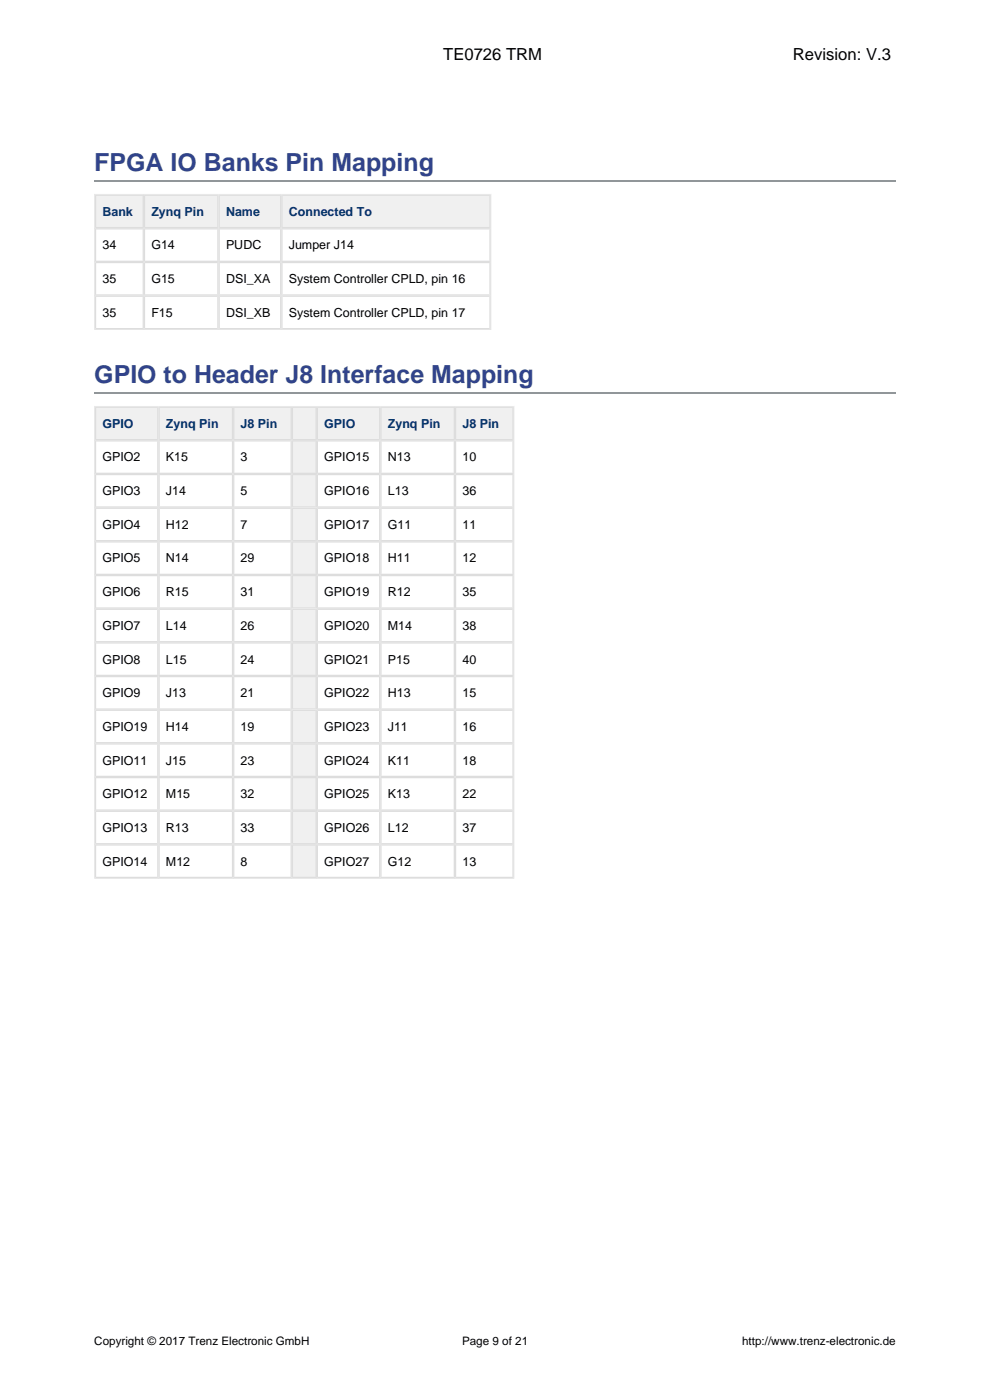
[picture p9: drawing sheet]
<svg xmlns="http://www.w3.org/2000/svg" width="210mm" height="297mm" viewBox="0 0 210 297" stroke-linecap="round" stroke-linejoin="round" font-family="sans-serif">
<path d="M20 38.4h170" fill="none" stroke="#919699" stroke-width=".26"/>
<path d="M20 41.2h84.2M20.1 41.1v28.9M104.1 41.1v28.9M20 69.9h84.2" fill="none" stroke="#ddd" stroke-width=".21"/>
<path d="M20.1 41.3h10.4v7.1h-10.4z" fill="#f0f0f0"/>
<path d="M20.1 41.4h10.4M20.1 48.3h10.4M20.3 41.3v7.1M30.4 41.3v7.1" fill="none" stroke="#ddd" stroke-width=".26"/>
<path d="M30.5 41.3h15.9v7.1h-15.9z" fill="#f0f0f0"/>
<path d="M30.5 41.4h15.9M30.5 48.3h15.9M30.7 41.3v7.1M46.2 41.3v7.1" fill="none" stroke="#ddd" stroke-width=".26"/>
<path d="M46.4 41.3h13.3v7.1h-13.3z" fill="#f0f0f0"/>
<path d="M46.4 41.4h13.3M46.4 48.3h13.3M46.5 41.3v7.1M59.5 41.3v7.1" fill="none" stroke="#ddd" stroke-width=".26"/>
<path d="M59.7 41.3h44.4v7.1h-44.4z" fill="#f0f0f0"/>
<g fill="none" stroke="#ddd" stroke-width=".26">
<path d="M20.1 48.6h84M20.1 55.4h84M20.1 55.7h84M20.3 48.4v21.5M30.4 48.4v21.5M30.7 48.4v21.5M46.2 48.4v21.5M46.5 48.4v21.5M59.5 48.4v21.5M59.7 41.4h44.4M59.7 48.3h44.4M59.8 41.3v28.6"/>
<path d="M103.9 41.3v28.6M20.1 62.6h84M20.1 62.8h84M20.1 69.7h84"/>
</g>
<path d="M20 83.3h170" fill="none" stroke="#919699" stroke-width=".26"/>
<path d="M20 86.2h89.1M20.1 86.1v100.3M109 86.1v100.3M20 186.3h89.1" fill="none" stroke="#ddd" stroke-width=".21"/>
<path d="M20.1 86.3h13.5v7.1h-13.5z" fill="#f0f0f0"/>
<path d="M20.1 86.4h13.5M20.1 93.3h13.5M20.3 86.3v7.1M33.5 86.3v7.1" fill="none" stroke="#ddd" stroke-width=".26"/>
<path d="M33.6 86.3h15.9v7.1h-15.9z" fill="#f0f0f0"/>
<path d="M33.6 86.4h15.9M33.6 93.3h15.9M33.7 86.3v7.1M49.3 86.3v7.1" fill="none" stroke="#ddd" stroke-width=".26"/>
<path d="M49.5 86.3h12.4v7.1h-12.4z" fill="#f0f0f0"/>
<path d="M49.5 86.4h12.4M49.5 93.3h12.4M49.6 86.3v7.1M61.8 86.3v7.1" fill="none" stroke="#ddd" stroke-width=".26"/>
<path d="M61.9 86.3h5.3v7.1h-5.3z" fill="#f0f0f0"/>
<path d="M61.9 86.4h5.3M61.9 93.3h5.3M62 86.3v7.1M67.1 86.3v7.1" fill="none" stroke="#ddd" stroke-width=".26"/>
<path d="M67.2 86.3h13.5v7.1h-13.5z" fill="#f0f0f0"/>
<path d="M67.2 86.4h13.5M67.2 93.3h13.5M67.3 86.3v7.1M80.5 86.3v7.1" fill="none" stroke="#ddd" stroke-width=".26"/>
<path d="M80.7 86.3h15.8v7.1h-15.8z" fill="#f0f0f0"/>
<path d="M80.7 86.4h15.8M80.7 93.3h15.8M80.8 86.3v7.1M96.4 86.3v7.1" fill="none" stroke="#ddd" stroke-width=".26"/>
<path d="M96.5 86.3h12.5v7.1h-12.5z" fill="#f0f0f0"/>
<path d="M20.1 93.5h41.8M20.3 93.4v7.1M33.5 93.4v7.1M33.7 93.4v7.1M49.3 93.4v7.1M49.6 93.4v7.1M61.8 93.4v7.1M96.5 86.4h12.5M96.5 93.3h12.5M96.6 86.3v7.1M108.8 86.3v7.1M20.1 100.4h41.8" fill="none" stroke="#ddd" stroke-width=".26"/>
<path d="M61.9 93.4h5.3v7.1h-5.3z" fill="#f0f0f0"/>
<path d="M61.9 93.5h5.3M62 93.4v7.1M67.1 93.4v7.1M61.9 100.4h5.3" fill="none" stroke="#ddd" stroke-width=".26"/>
<path d="M63.5 95h2.1v4h-2.1z" fill="#f0f0f0"/>
<g fill="none" stroke="#ddd" stroke-width=".26">
<path d="M67.2 93.5h41.8M67.3 93.4v7.1M80.5 93.4v7.1M80.8 93.4v7.1M96.4 93.4v7.1M96.6 93.4v7.1M108.8 93.4v7.1M20.1 100.7h41.8M20.1 107.6h41.8M20.3 100.5v7.2M33.5 100.5v7.2M33.7 100.5v7.2"/>
<path d="M49.3 100.5v7.2M49.6 100.5v7.2M61.8 100.5v7.2M67.2 100.4h41.8"/>
</g>
<path d="M61.9 100.5h5.3v7.2h-5.3z" fill="#f0f0f0"/>
<path d="M61.9 100.7h5.3M61.9 107.6h5.3M62 100.5v7.2M67.1 100.5v7.2" fill="none" stroke="#ddd" stroke-width=".26"/>
<path d="M63.5 102.1h2.1v4h-2.1z" fill="#f0f0f0"/>
<g fill="none" stroke="#ddd" stroke-width=".26">
<path d="M20.1 107.8h41.8M20.1 114.7h41.8M20.3 107.7v7.1M33.5 107.7v7.1M33.7 107.7v7.1M49.3 107.7v7.1M49.6 107.7v7.1M61.8 107.7v7.1M67.2 100.7h41.8M67.2 107.6h41.8M67.3 100.5v7.2M80.5 100.5v7.2"/>
<path d="M80.8 100.5v7.2M96.4 100.5v7.2M96.6 100.5v7.2M108.8 100.5v7.2"/>
</g>
<path d="M61.9 107.7h5.3v7.1h-5.3z" fill="#f0f0f0"/>
<path d="M61.9 107.8h5.3M61.9 114.7h5.3M62 107.7v7.1M67.1 107.7v7.1" fill="none" stroke="#ddd" stroke-width=".26"/>
<path d="M63.5 109.3h2.1v3.9h-2.1z" fill="#f0f0f0"/>
<g fill="none" stroke="#ddd" stroke-width=".26">
<path d="M20.1 115h41.8M20.3 114.8v7.2M33.5 114.8v7.2M33.7 114.8v7.2M49.3 114.8v7.2M49.6 114.8v7.2M61.8 114.8v7.2M67.2 107.8h41.8M67.2 114.7h41.8M67.3 107.7v7.1M80.5 107.7v7.1M80.8 107.7v7.1"/>
<path d="M96.4 107.7v7.1M96.6 107.7v7.1M108.8 107.7v7.1M20.1 121.8h41.8"/>
</g>
<path d="M61.9 114.8h5.3v7.2h-5.3z" fill="#f0f0f0"/>
<path d="M61.9 115h5.3M62 114.8v7.2M67.1 114.8v7.2M61.9 121.8h5.3" fill="none" stroke="#ddd" stroke-width=".26"/>
<path d="M63.5 116.4h2.1v4h-2.1z" fill="#f0f0f0"/>
<g fill="none" stroke="#ddd" stroke-width=".26">
<path d="M67.2 115h41.8M67.3 114.8v7.2M80.5 114.8v7.2M80.8 114.8v7.2M96.4 114.8v7.2M96.6 114.8v7.2M108.8 114.8v7.2M20.1 122.1h41.8M20.1 129h41.8M20.3 122v7.1M33.5 122v7.1M33.7 122v7.1"/>
<path d="M49.3 122v7.1M49.6 122v7.1M61.8 122v7.1M67.2 121.8h41.8"/>
</g>
<path d="M61.9 122h5.3v7.1h-5.3z" fill="#f0f0f0"/>
<path d="M61.9 122.1h5.3M61.9 129h5.3M62 122v7.1M67.1 122v7.1" fill="none" stroke="#ddd" stroke-width=".26"/>
<path d="M63.5 123.6h2.1v3.9h-2.1z" fill="#f0f0f0"/>
<g fill="none" stroke="#ddd" stroke-width=".26">
<path d="M20.1 129.2h41.8M20.1 136.1h41.8M20.3 129.1v7.2M33.5 129.1v7.2M33.7 129.1v7.2M49.3 129.1v7.2M49.6 129.1v7.2M61.8 129.1v7.2M67.2 122.1h41.8M67.2 129h41.8M67.3 122v7.1M80.5 122v7.1"/>
<path d="M80.8 122v7.1M96.4 122v7.1M96.6 122v7.1M108.8 122v7.1"/>
</g>
<path d="M61.9 129.1h5.3v7.2h-5.3z" fill="#f0f0f0"/>
<path d="M61.9 129.2h5.3M61.9 136.1h5.3M62 129.1v7.2M67.1 129.1v7.2" fill="none" stroke="#ddd" stroke-width=".26"/>
<path d="M63.5 130.7h2.1v4h-2.1z" fill="#f0f0f0"/>
<g fill="none" stroke="#ddd" stroke-width=".26">
<path d="M20.1 136.4h41.8M20.3 136.3v7.1M33.5 136.3v7.1M33.7 136.3v7.1M49.3 136.3v7.1M49.6 136.3v7.1M61.8 136.3v7.1M67.2 129.2h41.8M67.2 136.1h41.8M67.3 129.1v7.2M80.5 129.1v7.2M80.8 129.1v7.2"/>
<path d="M96.4 129.1v7.2M96.6 129.1v7.2M108.8 129.1v7.2M20.1 143.3h41.8"/>
</g>
<path d="M61.9 136.3h5.3v7.1h-5.3z" fill="#f0f0f0"/>
<path d="M61.9 136.4h5.3M62 136.3v7.1M67.1 136.3v7.1M61.9 143.3h5.3" fill="none" stroke="#ddd" stroke-width=".26"/>
<path d="M63.5 137.8h2.1v4h-2.1z" fill="#f0f0f0"/>
<g fill="none" stroke="#ddd" stroke-width=".26">
<path d="M67.2 136.4h41.8M67.3 136.3v7.1M80.5 136.3v7.1M80.8 136.3v7.1M96.4 136.3v7.1M96.6 136.3v7.1M108.8 136.3v7.1M20.1 143.5h41.8M20.1 150.4h41.8M20.3 143.4v7.1M33.5 143.4v7.1M33.7 143.4v7.1"/>
<path d="M49.3 143.4v7.1M49.6 143.4v7.1M61.8 143.4v7.1M67.2 143.3h41.8"/>
</g>
<path d="M61.9 143.4h5.3v7.1h-5.3z" fill="#f0f0f0"/>
<path d="M61.9 143.5h5.3M61.9 150.4h5.3M62 143.4v7.1M67.1 143.4v7.1" fill="none" stroke="#ddd" stroke-width=".26"/>
<path d="M63.5 145h2.1v4h-2.1z" fill="#f0f0f0"/>
<g fill="none" stroke="#ddd" stroke-width=".26">
<path d="M20.1 150.7h41.8M20.1 157.6h41.8M20.3 150.5v7.2M33.5 150.5v7.2M33.7 150.5v7.2M49.3 150.5v7.2M49.6 150.5v7.2M61.8 150.5v7.2M67.2 143.5h41.8M67.2 150.4h41.8M67.3 143.4v7.1M80.5 143.4v7.1"/>
<path d="M80.8 143.4v7.1M96.4 143.4v7.1M96.6 143.4v7.1M108.8 143.4v7.1"/>
</g>
<path d="M61.9 150.5h5.3v7.2h-5.3z" fill="#f0f0f0"/>
<path d="M61.9 150.7h5.3M61.9 157.6h5.3M62 150.5v7.2M67.1 150.5v7.2" fill="none" stroke="#ddd" stroke-width=".26"/>
<path d="M63.5 152.1h2.1v4h-2.1z" fill="#f0f0f0"/>
<g fill="none" stroke="#ddd" stroke-width=".26">
<path d="M20.1 157.8h41.8M20.3 157.7v7.1M33.5 157.7v7.1M33.7 157.7v7.1M49.3 157.7v7.1M49.6 157.7v7.1M61.8 157.7v7.1M67.2 150.7h41.8M67.2 157.6h41.8M67.3 150.5v7.2M80.5 150.5v7.2M80.8 150.5v7.2"/>
<path d="M96.4 150.5v7.2M96.6 150.5v7.2M108.8 150.5v7.2M20.1 164.7h41.8"/>
</g>
<path d="M61.9 157.7h5.3v7.1h-5.3z" fill="#f0f0f0"/>
<path d="M61.9 157.8h5.3M62 157.7v7.1M67.1 157.7v7.1M61.9 164.7h5.3" fill="none" stroke="#ddd" stroke-width=".26"/>
<path d="M63.5 159.3h2.1v3.9h-2.1z" fill="#f0f0f0"/>
<g fill="none" stroke="#ddd" stroke-width=".26">
<path d="M67.2 157.8h41.8M67.3 157.7v7.1M80.5 157.7v7.1M80.8 157.7v7.1M96.4 157.7v7.1M96.6 157.7v7.1M108.8 157.7v7.1M20.1 165h41.8M20.1 171.8h41.8M20.3 164.8v7.2M33.5 164.8v7.2M33.7 164.8v7.2"/>
<path d="M49.3 164.8v7.2M49.6 164.8v7.2M61.8 164.8v7.2M67.2 164.7h41.8"/>
</g>
<path d="M61.9 164.8h5.3v7.2h-5.3z" fill="#f0f0f0"/>
<path d="M61.9 165h5.3M61.9 171.8h5.3M62 164.8v7.2M67.1 164.8v7.2" fill="none" stroke="#ddd" stroke-width=".26"/>
<path d="M63.5 166.4h2.1v4h-2.1z" fill="#f0f0f0"/>
<g fill="none" stroke="#ddd" stroke-width=".26">
<path d="M20.1 172.1h41.8M20.1 179h41.8M20.3 172v7.1M33.5 172v7.1M33.7 172v7.1M49.3 172v7.1M49.6 172v7.1M61.8 172v7.1M67.2 165h41.8M67.2 171.8h41.8M67.3 164.8v7.2M80.5 164.8v7.2"/>
<path d="M80.8 164.8v7.2M96.4 164.8v7.2M96.6 164.8v7.2M108.8 164.8v7.2"/>
</g>
<path d="M61.9 172h5.3v7.1h-5.3z" fill="#f0f0f0"/>
<path d="M61.9 172.1h5.3M61.9 179h5.3M62 172v7.1M67.1 172v7.1" fill="none" stroke="#ddd" stroke-width=".26"/>
<path d="M63.5 173.6h2.1v3.9h-2.1z" fill="#f0f0f0"/>
<g fill="none" stroke="#ddd" stroke-width=".26">
<path d="M20.1 179.3h41.8M20.3 179.1v7.2M33.5 179.1v7.2M33.7 179.1v7.2M49.3 179.1v7.2M49.6 179.1v7.2M61.8 179.1v7.2M67.2 172.1h41.8M67.2 179h41.8M67.3 172v7.1M80.5 172v7.1M80.8 172v7.1"/>
<path d="M96.4 172v7.1M96.6 172v7.1M108.8 172v7.1M20.1 186.1h41.8"/>
</g>
<path d="M61.9 179.1h5.3v7.2h-5.3z" fill="#f0f0f0"/>
<path d="M61.9 179.3h5.3M62 179.1v7.2M67.1 179.1v7.2M61.9 186.1h5.3" fill="none" stroke="#ddd" stroke-width=".26"/>
<path d="M63.5 180.7h2.1v4h-2.1z" fill="#f0f0f0"/>
<path d="M67.2 179.3h41.8M67.3 179.1v7.2M80.5 179.1v7.2M80.8 179.1v7.2M96.4 179.1v7.2M96.6 179.1v7.2M108.8 179.1v7.2M67.2 186.1h41.8" fill="none" stroke="#ddd" stroke-width=".26"/>
<g font-size="5.3" fill="#31438b">
<text x="20" y="36.2">FPGA IO Banks Pin Mapping</text>
<text x="20" y="81.2">GPIO to Header J8 Interface Mapping</text>
</g>
<g font-size="3.5">
<text x="94" y="12.8">TE0726 TRM</text>
<text x="168.2" y="12.8">Revision: V.3</text>
</g>
<g font-size="2.6" fill="#036">
<text x="21.7" y="45.8">Bank</text>
<text x="32.1" y="45.8">Zynq Pin</text>
<text x="47.9" y="45.8">Name</text>
<text x="61.3" y="45.8">Connected To</text>
<text x="21.7" y="90.8">GPIO</text>
<text x="35.2" y="90.8">Zynq Pin</text>
<text x="51" y="90.8">J8 Pin</text>
<text x="68.8" y="90.8">GPIO</text>
<text x="82.3" y="90.8">Zynq Pin</text>
<text x="98.1" y="90.8">J8 Pin</text>
</g>
<g font-size="2.6">
<text x="21.7" y="52.9">34</text>
<text x="32.1" y="52.9">G14</text>
<text x="47.9" y="52.9">PUDC</text>
<text x="61.3" y="52.9">Jumper J14</text>
<text x="21.7" y="60.1">35</text>
<text x="32.1" y="60.1">G15</text>
<text x="47.9" y="60.1">DSI_XA</text>
<text x="61.3" y="60.1">System Controller CPLD, pin 16</text>
<text x="21.7" y="67.2">35</text>
<text x="32.1" y="67.2">F15</text>
<text x="47.9" y="67.2">DSI_XB</text>
<text x="61.3" y="67.2">System Controller CPLD, pin 17</text>
<text x="21.7" y="97.9">GPIO2</text>
<text x="35.2" y="97.9">K15</text>
<text x="51" y="97.9">3</text>
<text x="68.8" y="97.9">GPIO15</text>
<text x="82.3" y="97.9">N13</text>
<text x="98.1" y="97.9">10</text>
<text x="21.7" y="105">GPIO3</text>
<text x="35.2" y="105">J14</text>
<text x="51" y="105">5</text>
<text x="68.8" y="105">GPIO16</text>
<text x="82.3" y="105">L13</text>
<text x="98.1" y="105">36</text>
<text x="21.7" y="112.2">GPIO4</text>
<text x="35.2" y="112.2">H12</text>
<text x="51" y="112.2">7</text>
<text x="68.8" y="112.2">GPIO17</text>
<text x="82.3" y="112.2">G11</text>
<text x="98.1" y="112.2">11</text>
<text x="21.7" y="119.3">GPIO5</text>
<text x="35.2" y="119.3">N14</text>
<text x="51" y="119.3">29</text>
<text x="68.8" y="119.3">GPIO18</text>
<text x="82.3" y="119.3">H11</text>
<text x="98.1" y="119.3">12</text>
<text x="21.7" y="126.5">GPIO6</text>
<text x="35.2" y="126.5">R15</text>
<text x="51" y="126.5">31</text>
<text x="68.8" y="126.5">GPIO19</text>
<text x="82.3" y="126.5">R12</text>
<text x="98.1" y="126.5">35</text>
<text x="21.7" y="133.6">GPIO7</text>
<text x="35.2" y="133.6">L14</text>
<text x="51" y="133.6">26</text>
<text x="68.8" y="133.6">GPIO20</text>
<text x="82.3" y="133.6">M14</text>
<text x="98.1" y="133.6">38</text>
<text x="21.7" y="140.8">GPIO8</text>
<text x="35.2" y="140.8">L15</text>
<text x="51" y="140.8">24</text>
<text x="68.8" y="140.8">GPIO21</text>
<text x="82.3" y="140.8">P15</text>
<text x="98.1" y="140.8">40</text>
<text x="21.7" y="147.9">GPIO9</text>
<text x="35.2" y="147.9">J13</text>
<text x="51" y="147.9">21</text>
<text x="68.8" y="147.9">GPIO22</text>
<text x="82.3" y="147.9">H13</text>
<text x="98.1" y="147.9">15</text>
<text x="21.7" y="155">GPIO19</text>
<text x="35.2" y="155">H14</text>
<text x="51" y="155">19</text>
<text x="68.8" y="155">GPIO23</text>
<text x="82.3" y="155">J11</text>
<text x="98.1" y="155">16</text>
<text x="21.7" y="162.2">GPIO11</text>
<text x="35.2" y="162.2">J15</text>
<text x="51" y="162.2">23</text>
<text x="68.8" y="162.2">GPIO24</text>
<text x="82.3" y="162.2">K11</text>
<text x="98.1" y="162.2">18</text>
<text x="21.7" y="169.3">GPIO12</text>
<text x="35.2" y="169.3">M15</text>
<text x="51" y="169.3">32</text>
<text x="68.8" y="169.3">GPIO25</text>
<text x="82.3" y="169.3">K13</text>
<text x="98.1" y="169.3">22</text>
<text x="21.7" y="176.5">GPIO13</text>
<text x="35.2" y="176.5">R13</text>
<text x="51" y="176.5">33</text>
<text x="68.8" y="176.5">GPIO26</text>
<text x="82.3" y="176.5">L12</text>
<text x="98.1" y="176.5">37</text>
<text x="21.7" y="183.6">GPIO14</text>
<text x="35.2" y="183.6">M12</text>
<text x="51" y="183.6">8</text>
<text x="68.8" y="183.6">GPIO27</text>
<text x="82.3" y="183.6">G12</text>
<text x="98.1" y="183.6">13</text>
</g>
<g font-size="2.5">
<text x="20" y="285.2">Copyright © 2017 Trenz Electronic GmbH</text>
<text x="98" y="285.2">Page 9 of 21</text>
<text x="157.4" y="285.2">http://www.trenz-electronic.de</text>
</g>
</svg>
